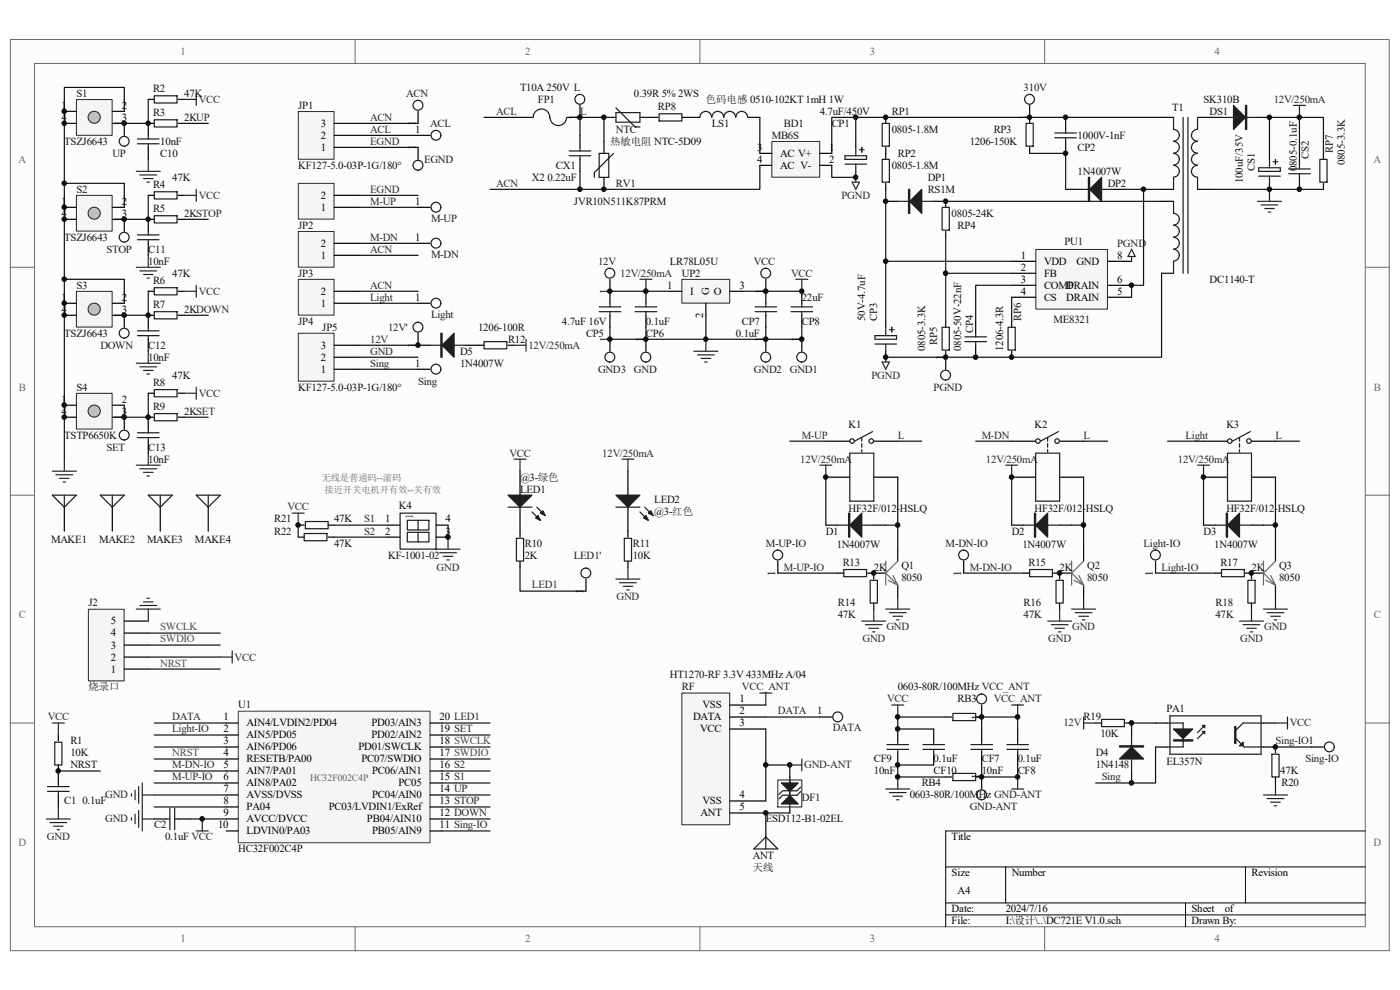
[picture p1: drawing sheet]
<svg xmlns="http://www.w3.org/2000/svg" width="297mm" height="210mm" viewBox="0 0 297 210" stroke-linecap="round" stroke-linejoin="round" font-family="sans-serif">
<path d="M2.2 8.4h292.5v193.3h-292.5z" fill="#fcfcfc"/>
<path d="M2.2 8.4h292.5v193.3h-292.5z" fill="none" stroke="#6a6a6a" stroke-width=".21"/>
<path d="M7.4 13.5h282.2v183.1h-282.2z" fill="#fcfcfc"/>
<g fill="none" stroke="#6a6a6a" stroke-width=".21">
<path d="M7.3 13.5h282.3v183.1h-282.3zM75.3 8.4v5.1M148.5 8.4v5.1M221.6 8.4v5.1M2.2 56.7h5.1M289.7 56.7h5.1M2.2 105h5.1M289.7 105h5.1M2.2 153.4h5.1M289.7 153.4h5.1M75.3 196.6v5.1M148.5 196.6v5.1"/>
<path d="M221.6 196.6v5.1"/>
</g>
<path d="M289.7 176.3h-89.1v20.3M200.6 183.9h89.1M200.6 191.5h89.1M200.6 194.1h89.1M213.4 183.9v7.6M251.5 191.5v5.1M264.2 183.9v7.6" fill="none" stroke="#000" stroke-width=".21"/>
<g fill="none" stroke="#000" stroke-width=".25">
<path d="M110.3 24.9h2.6M120.5 24.9h2.5M123 28.7v2.6M123 33.8v2.6M128.1 30v2.5M128.1 37.6v2.6M181.6 30v1.3M181.6 36.4v1.2M187.9 24.9v1.3M187.9 31.3v1.2M256.6 24.9h2.5M266.8 24.9h2.5"/>
<path d="M269.3 32.5v1.3M269.3 38.9v1.3M226.1 40.2h2.5M236.2 40.2h2.6M175.2 93.6h5.1M185.4 93.6h5.1M214.6 93.6h5.1M224.8 93.6h5.1M255.3 93.6h5.1M265.5 93.6h5.1M175.2 111.4h2.5M175.2 101.2h5.1"/>
<path d="M185.4 111.4h2.5M185.4 101.2h5.1M190.5 116.5v2.5M214.6 111.4h2.6M214.6 101.2h5.1M224.8 111.4h2.5M224.8 101.2h5.1M229.9 116.5v2.5M255.3 111.4h2.6M255.3 101.2h5.1M265.5 111.4h2.5M265.5 101.2h5.1"/>
<path d="M270.6 116.5v2.5M177.7 121.6h1.3M184.1 121.6h3.8M185.4 121.6v1.3M185.4 127.9v1.3M190.5 124.1v2.6M217.2 121.6h1.2M223.5 121.6h3.8M224.8 121.6v1.3M224.8 127.9v1.3M229.9 124.1v2.6M257.9 121.6h1.2"/>
<path d="M264.2 121.6h3.8M265.5 121.6v1.3M265.5 127.9v1.3M270.6 124.1v2.6M232.4 153.4h1.3M238.8 153.4h1.3v2.5M245.2 153.4h2.5M245.2 158.5h2.5M268 153.4h2.6M268 158.5h2.6v1.2M240.1 163.6v2.5M270.6 164.8v1.3"/>
</g>
<g fill="none" stroke="#1c1c1c" stroke-width=".25">
<path d="M112.9 24.9h.2M113.1 24.9a1.76 1.76 0 0 1 1.8-1.8 1.76 1.76 0 0 1 1.7 1.8M116.7 24.9a1.76 1.76 0 0 0 1.7 1.7 1.76 1.76 0 0 0 1.8-1.6M120.2 24.9h.3M120.8 33h4.5M120.8 32h4.5M123 31.3v.7M123 33v.8M127.1 32.5h2v5.1h-2zM130.2 32.5l-4.1 4.1v1M179.3 33h4.5v.8h-4.5zM179.3 34.8h4.5"/>
<path d="M181.6 31.3v1.7M181.6 34.8v1.6M182.3 31.8h1M182.8 31.3v1M187.2 26.2h1.5v4.8h-1.5zM259.1 24.9h7.7M267 35.6h4.6v.8h-4.6zM267 37.4h4.6M269.3 33.8v1.8M269.3 37.4v1.5M270.1 34.3h1M270.6 33.8v1"/>
<path d="M228.6 40.2h7.6M180.3 96.1h5.1v10.2h-5.1zM182.8 92.8v.8M182.8 94.1v.8M182.8 95.4v.5M185.1 91.6l-3.8 2M219.7 96.1h5.1v10.2h-5.1zM222.3 92.8v.8M222.3 94.1v.8M222.3 95.4v.5M224.5 91.6l-3.8 2M260.4 96.1h5.1v10.2h-5.1z"/>
<path d="M263 92.8v.8M263 94.1v.8M263 95.4v.5M265.3 91.6l-3.9 2M177.7 111.4h7.7M217.2 111.4h7.6M257.9 111.4h7.6M179 120.8h4.8v1.5h-4.8zM184.6 123.1h1.5v4.8h-1.5zM218.4 120.8h4.9v1.5h-4.9zM224 123.1h1.6v4.8h-1.6zM259.1 120.8h4.9v1.5h-4.9z"/>
<path d="M264.7 123.1h1.6v4.8h-1.6zM233.7 152.6h4.8v1.5h-4.8zM240.1 155.9v7.7M247.7 153.4h3.3v5.1h-3.3M248.2 151.9h19.3v8.1h-19.3zM255.6 155.2l-1.5 1.5M255.6 153.9l-1.5 1.5M262.2 156.7l1.8 1.8h4M268 153.4h-4.3l-1.5 1.5M269.8 160h1.6v4.8h-1.6z"/>
<circle cx="180.8" cy="93.6" r=".48"/>
<circle cx="184.8" cy="93.6" r=".48"/>
<circle cx="220.2" cy="93.6" r=".48"/>
<circle cx="224.3" cy="93.6" r=".48"/>
<circle cx="260.9" cy="93.6" r=".48"/>
<circle cx="265" cy="93.6" r=".48"/>
</g>
<g fill="#1c1c1c" stroke="#1c1c1c" stroke-width=".25">
<path d="M249 154.7h4l-2 2z"/>
<path d="M255.1 153.9h.5v.5z"/>
<path d="M255.1 155.2h.5v.5z"/>
<path d="M263 158.2l.7-.7v.7z"/>
<path d="M237.5 161l2.6-2.5 2.5 2.5z"/>
<path d="M233.7 37.6v5.1l-2.5-2.5z"/>
<path d="M261.7 22.4l2.5 2.5-2.5 2.5z"/>
<path d="M182.8 108.9v5l-2.5-2.5z"/>
<path d="M222.3 108.9v5l-2.6-2.5z"/>
<path d="M263 108.9v5l-2.6-2.5z"/>
<path d="M249 156.9h4v.3h-4z" fill-rule="evenodd"/>
<path d="M261.9 154.1h.3v3.6h-.3z" fill-rule="evenodd"/>
<path d="M237.5 158.2h5.1v.3h-5.1z" fill-rule="evenodd"/>
<path d="M230.9 37.6h.3v5.1h-.3z" fill-rule="evenodd"/>
<path d="M264.2 22.4h.3v5h-.3z" fill-rule="evenodd"/>
<path d="M180 108.9h.3v5h-.3z" fill-rule="evenodd"/>
<path d="M219.5 108.9h.2v5h-.2z" fill-rule="evenodd"/>
<path d="M260.2 108.9h.2v5h-.2z" fill-rule="evenodd"/>
</g>
<g fill="none" stroke="#262626" stroke-width=".25">
<path d="M180.8 38.6h1.5l-.7 1.6zM181.6 37.6v1M182.8 131.8h5.1M183.6 132.5h3.6M184.4 133.3h2M185.1 134h.5M185.4 129.2v2.6M187.9 129.2h5.1M188.7 130h3.5M189.4 130.7h2.1M190.2 131.5h.5M190.5 126.7v2.5"/>
<path d="M222.3 131.8h5M223 132.5h3.6M223.8 133.3h2M224.5 134h.6M224.8 129.2v2.6M227.3 129.2h5.1M228.1 130h3.6M228.9 130.7h2M229.6 131.5h.5M229.9 126.7v2.5M263 131.8h5M263.7 132.5h3.6"/>
<path d="M264.5 133.3h2M265.3 134h.5M265.5 129.2v2.6M268 129.2h5.1M268.8 130h3.6M269.6 130.7h2M270.3 131.5h.5M270.6 126.7v2.5M229.9 153.4h2.5M229.9 152.1v2.6M270.6 153.4h2.5M273.1 152.1v2.6"/>
<path d="M268 168.6h5.1M268.8 169.4h3.6M269.6 170.2h2M270.3 170.9h.5M270.6 166.1v2.5"/>
</g>
<g fill="none" stroke="#0e0e0e" stroke-width=".25">
<path d="M102.7 24.9h7.6M123 28.7v-3.8h5.1v5.1M161.2 35.1v5.1h-38.2v-3.8M161.2 24.9v7.6M176.5 35.1v2.5h5.1M181.6 30v-5.1h-5.1v7.6M181.6 24.9h64.8M167.6 93.6h7.6M190.5 93.6h5M207 93.6h7.6M229.9 93.6h5.1M247.7 93.6h7.6"/>
<path d="M270.6 93.6h5.1M175.2 101.2v10.2M190.5 101.2v10.2h-2.6M190.5 111.4v5.1M214.6 101.2v10.2M229.9 101.2v10.2h-2.6M229.9 111.4v5.1M255.3 101.2v10.2M270.6 101.2v10.2h-2.6M270.6 111.4v5.1M165 121.6h12.7M204.4 121.6h12.8"/>
<path d="M245.2 121.6h12.7M240.1 153.4h5.1M245.2 158.5v7.6h-12.8M270.6 158.5h7.6"/>
</g>
<path d="M187.9 119v5.1M190.5 119l-2.6 2.6 2.6 2.5M227.3 119v5.1M229.9 119l-2.6 2.6 2.6 2.5M268 119v5.1M270.6 119l-2.6 2.6 2.6 2.5M188.4 123.1l2.1 1M189.4 122.1l1.1 2M227.9 123.1l2 1M228.9 122.1l1 2M268.6 123.1l2 1M269.6 122.1l1 2" fill="none" stroke="#686868" stroke-width=".25"/>
<path d="M63.3 23.7h7.6v10.1h-7.6z" fill="#f5f5f5"/>
<path d="M63.3 23.7h7.6v10.1h-7.6z" fill="none" stroke="#262626" stroke-width=".21"/>
<path d="M70.9 31.3h5.1M70.9 28.7h5.1M70.9 26.2h5.1" fill="none" stroke="#000" stroke-width=".25"/>
<path d="M76 31.3h12.7M76 28.7h12.7M76 26.2h12.7M76 51.6h12.7M76 44h12.7M76 41.4h12.7" fill="none" stroke="#0e0e0e" stroke-width=".25"/>
<path d="M63.3 38.9h7.6v7.6h-7.6z" fill="#f5f5f5"/>
<path d="M63.3 38.9h7.6v7.6h-7.6z" fill="none" stroke="#262626" stroke-width=".21"/>
<path d="M70.9 44h5.1M70.9 41.4h5.1" fill="none" stroke="#000" stroke-width=".25"/>
<path d="M63.3 49.1h7.6v7.6h-7.6z" fill="#f5f5f5"/>
<path d="M63.3 49.1h7.6v7.6h-7.6z" fill="none" stroke="#262626" stroke-width=".21"/>
<path d="M70.9 54.2h5.1M70.9 51.6h5.1" fill="none" stroke="#000" stroke-width=".25"/>
<path d="M76 54.2h12.7M76 61.8h12.7" fill="none" stroke="#0e0e0e" stroke-width=".25"/>
<path d="M63.3 59.3h7.6v7.5h-7.6z" fill="#f5f5f5"/>
<path d="M63.3 59.3h7.6v7.5h-7.6z" fill="none" stroke="#262626" stroke-width=".21"/>
<path d="M70.9 64.3h5.1M70.9 61.8h5.1" fill="none" stroke="#000" stroke-width=".25"/>
<path d="M76 64.3h12.7" fill="none" stroke="#0e0e0e" stroke-width=".25"/>
<path d="M63.3 70.7h7.6v10.2h-7.6z" fill="#f5f5f5"/>
<path d="M63.3 70.7h7.6v10.2h-7.6z" fill="none" stroke="#262626" stroke-width=".21"/>
<g fill="none" stroke="#000" stroke-width=".25">
<path d="M31.5 21.1h1.2M31.5 26.2h1.2M37.8 21.1h1.3M37.8 26.2h1.3M31.5 41.4h1.2M31.5 46.5h1.2M37.8 41.4h1.3M37.8 46.5h1.3M31.5 61.8h1.2M31.5 66.9h1.2M37.8 61.8h1.3M37.8 66.9h1.3"/>
<path d="M70.9 78.3h5.1M70.9 75.8h5.1M70.9 73.2h5.1"/>
</g>
<path d="M39.1 26.2h5.1M39.1 46.5h5.1M39.1 66.9h5.1M76 78.3h12.7M76 75.8h12.7M76 73.2h12.7" fill="none" stroke="#0e0e0e" stroke-width=".25"/>
<g fill="none" stroke="#262626" stroke-width=".25">
<path d="M28.9 36.4h5.1M29.7 37.1h3.5M30.4 37.9h2.1M31.2 38.6h.5M31.5 33.8v2.6M28.9 56.7h5.1M29.7 57.5h3.5M30.4 58.2h2.1M31.2 59h.5M31.5 54.2v2.5M28.9 77.1h5.1M29.7 77.8h3.5"/>
<path d="M30.4 78.6h2.1M31.2 79.3h.5M31.5 74.5v2.6"/>
</g>
<path d="M32.7 20.3h4.9v1.5h-4.9zM32.7 25.4h4.9v1.5h-4.9zM32.7 40.7h4.9v1.5h-4.9zM32.7 45.8h4.9v1.5h-4.9zM32.7 61h4.9v1.6h-4.9zM32.7 66.1h4.9v1.5h-4.9z" fill="none" stroke="#1c1c1c" stroke-width=".25"/>
<path d="M16.3 21.2h7.5v7.5h-7.5z" fill="#f5f5f5"/>
<path d="M16.2 21.1h7.6v7.6h-7.6z" fill="none" stroke="#262626" stroke-width=".21"/>
<path d="M13.6 23.6h2.6M13.6 26.2h2.6M23.8 23.6h2.6M23.8 26.2h2.6" fill="none" stroke="#000" stroke-width=".25"/>
<circle cx="20" cy="24.9" r="1.28" fill="#c0c0c0" stroke="#1c1c1c" stroke-width=".21"/>
<path d="M31.5 26.2v2.5M31.5 31.3v2.5M31.5 46.5v2.6M31.5 51.6v2.6M31.5 66.9v2.5M31.5 72v2.5" fill="none" stroke="#000" stroke-width=".25"/>
<path d="M29.2 30.5h4.5M29.2 29.5h4.5M31.5 28.7v.8M31.5 30.5v.8M29.2 50.9h4.5M29.2 49.8h4.5M31.5 49.1v.7M31.5 50.9v.7M29.2 71.2h4.5M29.2 70.2h4.5M31.5 69.4v.8M31.5 71.2v.8" fill="none" stroke="#1c1c1c" stroke-width=".25"/>
<path d="M41.6 19.8v2.6M39.1 21.1h2.5M39.1 41.4h2.5M41.6 40.2v2.5M39.1 61.8h2.5M41.6 60.5v2.6" fill="none" stroke="#262626" stroke-width=".25"/>
<path d="M16.3 41.5h7.5v7.5h-7.5z" fill="#f5f5f5"/>
<path d="M16.2 41.4h7.6v7.6h-7.6z" fill="none" stroke="#262626" stroke-width=".21"/>
<path d="M13.6 44h2.6M13.6 46.5h2.6M23.8 44h2.6M23.8 46.5h2.6" fill="none" stroke="#000" stroke-width=".25"/>
<circle cx="20" cy="45.2" r="1.28" fill="#c0c0c0" stroke="#1c1c1c" stroke-width=".21"/>
<path d="M16.3 61.8h7.5v7.6h-7.5z" fill="#f5f5f5"/>
<path d="M16.2 61.8h7.6v7.6h-7.6z" fill="none" stroke="#262626" stroke-width=".21"/>
<path d="M13.6 64.3h2.6M13.6 66.9h2.6M23.8 64.3h2.6M23.8 66.9h2.6" fill="none" stroke="#000" stroke-width=".25"/>
<circle cx="20" cy="65.6" r="1.28" fill="#c0c0c0" stroke="#1c1c1c" stroke-width=".21"/>
<g fill="none" stroke="#0e0e0e" stroke-width=".25">
<path d="M13.6 38.9h12.8v5.1M31.5 21.1v5.1h-5.1M13.6 59.2h12.8v5.1M31.5 41.4v5.1h-5.1M31.5 61.8v5.1h-5.1M110.3 120.3v5.1h14M162.5 152.1h11.4M162.5 154.7v15.2M200.6 152.1h-10.1v2.6h7.6M208.3 154.7v-2.6h7.6v2.6M162.5 162.3h5.1v2.5M162.5 172.5h5.1"/>
<path d="M198.1 162.3h-7.6v2.5h10.1M208.3 162.3v2.5h7.6v-2.5"/>
</g>
<g fill="none" stroke="#262626" stroke-width=".25">
<path d="M109 97.4h2.6M110.3 97.4v2.6M161.2 147h2.5M162.5 147v2.6M189.2 149.6h2.5M190.5 149.6v2.5M214.6 149.6h2.6M215.9 149.6v2.5M167.6 162.3h2.5M170.1 161v2.6M187.9 167.4h5.1M188.7 168.1h3.5"/>
<path d="M189.4 168.9h2.1M190.2 169.7h.5M190.5 164.8v2.6M214.6 167.4h2.6M215.9 164.8v2.6"/>
</g>
<g fill="none" stroke="#000" stroke-width=".25">
<path d="M110.3 100v5M133.2 100v5M110.3 107.6v6.3M110.3 119v1.3M133.2 107.6v5.1M190.5 154.7v2.5M190.5 159.7v2.6M198.1 154.7v2.5M198.1 159.7v2.6M200.6 152.1h1.3M207 152.1h1.3M208.3 154.7v2.5"/>
<path d="M208.3 159.7v2.6M215.9 154.7v2.5M215.9 159.7v2.6M162.5 172.5v5M200.6 164.8h1.3M207 164.8h1.3"/>
</g>
<g fill="#1c1c1c" stroke="#1c1c1c" stroke-width=".25">
<path d="M107.8 105h5.1l-2.6 2.6z"/>
<path d="M113.6 109.9l.5-.5 .5 1z"/>
<path d="M114.6 108.9l.6-.6 .5 1.1z"/>
<path d="M130.7 105h5.1l-2.6 2.6z"/>
<path d="M137 109.4l.5 1-1-.5z"/>
<path d="M137.5 108.9l.6-.6 .5 1.1z"/>
</g>
<g fill="none" stroke="#1c1c1c" stroke-width=".25">
<path d="M107.8 107.6h5.1M109.6 114.2h1.5v4.8h-1.5zM112.9 108.6l1.7 1.8M113.9 107.6l1.8 1.8M130.7 107.6h5.1M135.8 108.6l1.7 1.8M136.8 107.6l1.8 1.8M188.2 159h4.5M188.2 158h4.5M190.5 157.2v.8M190.5 159v.7M195.8 159h4.6"/>
<path d="M195.8 158h4.6M198.1 157.2v.8M198.1 159v.7M202.2 151.3h4.8v1.6h-4.8zM206 159h4.6M206 158h4.6M208.3 157.2v.8M208.3 159v.7M213.6 159h4.6M213.6 158h4.6M215.9 157.2v.8M215.9 159v.7"/>
<path d="M162.5 177.5v2.6M202.2 164.1h4.8v1.5h-4.8zM159.9 180.1l2.6-2.6 2.5 2.6z"/>
</g>
<path d="M144.7 147.1h10.1v27.9h-10.1z" fill="#f5f5f5"/>
<path d="M144.7 147h10.1v28h-10.1z" fill="none" stroke="#262626" stroke-width=".21"/>
<path d="M137 61.8v2.5M137 66.9v2.5M162.5 61.8v2.5M162.5 66.9v2.5M170.1 61.8v2.5M170.1 66.9v2.5M154.8 149.6h7.7M154.8 152.1h7.7M154.8 154.7h7.7M154.8 169.9h7.7M154.8 172.5h7.7" fill="none" stroke="#000" stroke-width=".25"/>
<path d="M129.4 69.4v2.6M137 69.4v2.6M162.5 69.4v2.6" fill="none" stroke="#0e0e0e" stroke-width=".25"/>
<path d="M134.7 66.1h4.6M134.7 65.1h4.6M137 64.3v.8M137 66.1v.8M160.2 66.1h4.6M160.2 65.1h4.6M162.5 64.3v.8M162.5 66.1v.8M167.8 66.1h4.6M167.8 65.1h4.6M170.1 64.3v.8M170.1 66.1v.8" fill="none" stroke="#1c1c1c" stroke-width=".25"/>
<path d="M144.7 59.3h10.1v5h-10.1z" fill="#f5f5f5"/>
<path d="M144.7 59.3h10.1v5h-10.1z" fill="none" stroke="#262626" stroke-width=".21"/>
<g fill="none" stroke="#000" stroke-width=".25">
<path d="M128.1 24.9h2.6M135.8 24.9h3.8M144.7 24.9h3.8M158.7 24.9h2.5M187.9 32.5v1.3M187.9 38.9v1.3M218.4 24.9v1.3M218.4 31.3v1.2M226.1 24.9v2.5M226.1 30v2.5M246.4 24.9h2.6M254.1 24.9h2.5"/>
<path d="M187.9 42.7h2.6M198.1 42.7h2.5M246.4 42.7h2.6M246.4 40.2h2.6M246.4 58h2.6M254.1 40.2h2.5M129.4 61.8v2.5M129.4 66.9v2.5M142.1 61.8h2.6M149.8 64.3v2.6M154.8 61.8h2.6"/>
</g>
<path d="M129.4 61.8h12.7M149.8 66.9v5.1M157.4 61.8h12.7" fill="none" stroke="#0e0e0e" stroke-width=".25"/>
<path d="M168.8 59.2h2.6M170.1 59.2v2.6M147.2 74.5h5.1M148 75.3h3.5M148.7 76h2.1M149.5 76.8h.5M149.8 72v2.5" fill="none" stroke="#262626" stroke-width=".25"/>
<g fill="none" stroke="#1c1c1c" stroke-width=".25">
<path d="M130.7 23.9h5.1v2h-5.1zM130.7 22.9l4 4h1.1M139.8 24.1h4.9v1.6h-4.9zM153.5 24.9a1.27 1.27 0 0 0-1.3-1.3 1.27 1.27 0 0 0-1.2 1.3 1.25 1.25 0 0 0-1.3-1.3 1.25 1.25 0 0 0-1.2 1.3M156.1 24.9a1.25 1.25 0 0 0-1.3-1.3 1.25 1.25 0 0 0-1.2 1.3M158.6 24.9a1.25 1.25 0 0 0-1.2-1.3 1.25 1.25 0 0 0-1.3 1.3M187.2 33.8h1.5v4.8h-1.5zM217.7 26.2h1.5v4.8h-1.5zM223.8 29.2h4.6M223.8 28.2h4.6M226.1 27.4v.8M226.1 29.2v.8"/>
<path d="M249 35.1a1.25 1.25 0 0 1 1.2 1.2 1.25 1.25 0 0 1-1.2 1.3M249 32.5a1.25 1.25 0 0 1 1.2 1.3 1.25 1.25 0 0 1-1.2 1.2M249 30a1.25 1.25 0 0 1 1.2 1.2 1.25 1.25 0 0 1-1.2 1.3M249 24.9v2.5a1.25 1.25 0 0 1 1.2 1.3 1.25 1.25 0 0 1-1.2 1.2M249 37.6v2.6M251 24.9v33.1M252 24.9v33.1M254.1 24.9v2.5a1.25 1.25 0 0 0-1.3 1.3 1.25 1.25 0 0 0 1.3 1.2M254.1 37.6v2.6M254.1 30a1.25 1.25 0 0 0-1.3 1.2 1.25 1.25 0 0 0 1.3 1.3M254.1 32.5a1.25 1.25 0 0 0-1.3 1.3 1.25 1.25 0 0 0 1.3 1.2M254.1 35.1a1.25 1.25 0 0 0-1.3 1.2 1.25 1.25 0 0 0 1.3 1.3"/>
<path d="M190.5 42.7h7.6M249 42.7v2.6a1.25 1.25 0 0 1 1.2 1.2 1.25 1.25 0 0 1-1.2 1.2M249 47.8a1.25 1.25 0 0 1 1.2 1.2 1.25 1.25 0 0 1-1.2 1.3M249 50.3a1.25 1.25 0 0 1 1.2 1.3 1.25 1.25 0 0 1-1.2 1.2M249 52.9a1.25 1.25 0 0 1 1.2 1.2 1.25 1.25 0 0 1-1.2 1.3M249 55.4v2.6M127.1 66.1h4.6M127.1 65.1h4.6M129.4 64.3v.8M129.4 66.1v.8"/>
</g>
<path d="M218.4 32.5h7.7v7.7M170.1 69.4v2.6h-40.7" fill="none" stroke="#151515" stroke-width=".25"/>
<g fill="#1c1c1c" stroke="#1c1c1c" stroke-width=".25">
<path d="M193 42.7l2.5-2.5v5.1z"/>
<path d="M192.7 40.2h.3v5.1h-.3z" fill-rule="evenodd"/>
</g>
<path d="M219.8 53h15.1v12.6h-15.1z" fill="#f5f5f5"/>
<path d="M219.8 52.9h15.1v12.7h-15.1z" fill="none" stroke="#262626" stroke-width=".21"/>
<g fill="none" stroke="#000" stroke-width=".25">
<path d="M26.4 26.2v2.5M88.7 28.7h2.5M88.7 23.6v2.6M88.7 31.3v2.5M123 22.4v2.5M218.4 22.4v2.5M275.7 32.5v2.6M275.7 37.6v2.6M280.8 32.5v1.3M280.8 38.9v1.3M26.4 46.5v2.6M88.7 44h2.5"/>
<path d="M88.7 51.6h2.5M129.4 59.2v2.6M162.5 59.2v2.6M200.6 42.7v1.3M200.6 49.1v1.2M214.6 55.4h5.1M214.6 58h5.1M235 55.4h5.1M26.4 66.9v2.5M88.7 64.3h2.5M88.7 78.3h2.5M129.4 72v2.5"/>
<path d="M137 72v2.5M162.5 72v2.5M170.1 72v2.5M187.9 68.2v1.2M187.9 74.5v1.3M200.6 68.2v1.2M200.6 74.5v3.8M207 68.2v2.5M207 73.2v2.6M214.6 60.5h5.1M214.6 63.1h5.1M214.6 68.2v1.2"/>
<path d="M214.6 74.5v1.3M235 60.5h5.1M235 63.1h5.1M13.6 107.6v5.1M23.8 107.6v5.1M34 107.6v5.1M44.2 107.6v5.1M165 119v2.6M204.4 119v2.6M245.2 119v2.6M124.3 122.9v2.5M173.9 152.1h2.6"/>
<path d="M208.3 149.6v2.5M278.2 158.5h2.6M167.6 164.8v1.3M167.6 171.2v1.3M208.3 164.8v2.6"/>
</g>
<g fill="none" stroke="#151515" stroke-width=".25">
<path d="M269.3 32.5v-7.6h11.5v7.6M275.7 24.9v7.6M187.9 40.2v28M187.9 55.4h26.7M200.6 42.7h45.8M200.6 50.3v17.9M200.6 58h14M238.8 40.2h3.8M246.4 40.2h-3.8v20.3h-2.5v2.6M246.4 58v17.8h-58.5M256.6 40.2h24.2M214.6 60.5h-7.6v7.7"/>
<path d="M214.6 63.1v5.1"/>
</g>
<path d="M274.4 22.4h2.6M275.7 22.4v2.5M240.1 52.9l.7 1.5h-1.5zM240.1 54.4v1M266.8 42.7h5.1M267.5 43.5h3.6M268.3 44.2h2M269.1 45h.5M269.3 40.2v2.5M187.2 76.8h1.5l-.8 1.5zM187.9 75.8v1" fill="none" stroke="#262626" stroke-width=".25"/>
<g fill="none" stroke="#1c1c1c" stroke-width=".25">
<path d="M88.7 21.3a1.04 1.04 0 0 0-1 1.4 1.04 1.04 0 0 0 1.7 .4 1.04 1.04 0 0 0-.3-1.7l-.4-.1M93.5 28.7a1.04 1.04 0 0 0-1.4-1 1.04 1.04 0 0 0-.4 1.7 1.04 1.04 0 0 0 1.7-.3l.1-.4M273.4 36.9h4.6M273.4 35.8h4.6M275.7 35.1v.7M275.7 36.9v.7M280 33.8h1.5v4.8h-1.5zM93.5 44a1.04 1.04 0 0 0-1.4-1 1.04 1.04 0 0 0-.4 1.7 1.04 1.04 0 0 0 1.7-.3l.1-.4M93.5 51.6a1.04 1.04 0 0 0-1.4-1 1.04 1.04 0 0 0-.4 1.7 1.04 1.04 0 0 0 1.7-.3l.1-.4M162.5 56.9a1.04 1.04 0 0 0-1 1.4 1.04 1.04 0 0 0 1.7 .4 1.04 1.04 0 0 0-.3-1.7l-.4-.1M199.9 44h1.5v4.8h-1.5zM129.4 76.8a1.04 1.04 0 0 1-1-1.5 1.04 1.04 0 0 1 1.7-.3 1.04 1.04 0 0 1-.4 1.7l-.3 .1"/>
<path d="M137 76.8a1.04 1.04 0 0 1-.9-1.5 1.04 1.04 0 0 1 1.7-.3 1.04 1.04 0 0 1-.4 1.7l-.4 .1M185.6 71.2h4.6v.8h-4.6zM185.6 73h4.6M187.9 69.4v1.8M187.9 73v1.5M188.7 69.9h1M189.2 69.4v1M199.9 69.4h1.5v4.9h-1.5zM204.7 72.5h4.6M204.7 71.5h4.6M207 70.7v.8M207 72.5v.7"/>
<path d="M213.9 69.4h1.5v4.9h-1.5zM200.6 80.6a1.04 1.04 0 0 1-.9-1.4 1.04 1.04 0 0 1 1.7-.3 1.04 1.04 0 0 1-.4 1.7h-.4M11.1 105h5.1l-2.6 2.6zM13.6 105v2.6M21.3 105h5.1l-2.6 2.6zM23.8 105v2.6M31.5 105h5l-2.5 2.6zM34 105v2.6M41.6 105h5.1l-2.5 2.6zM44.2 105v2.6M165 116.7a1.04 1.04 0 0 0-1 1.4 1.04 1.04 0 0 0 1.7 .4 1.04 1.04 0 0 0-.3-1.7l-.4-.1M245.2 116.7a1.04 1.04 0 0 0-1 1.4 1.04 1.04 0 0 0 1.6 .4 1.04 1.04 0 0 0-.2-1.7l-.4-.1"/>
<path d="M167.6 165.6v5.5M169.8 167l-.7 .8h-3.1l-.7 .7M169.8 167.9l-.7 .8h-3.1l-.7 .8M208.2 169.7a1.04 1.04 0 0 1-.9-1.5 1.04 1.04 0 0 1 1.7-.3 1.04 1.04 0 0 1-.4 1.7l-.3 .1"/>
<circle cx="26.3" cy="30" r="1.04"/>
<circle cx="88.7" cy="35.1" r="1.04"/>
<circle cx="123" cy="21.1" r="1.04"/>
<circle cx="218.4" cy="21.1" r="1.04"/>
<circle cx="26.3" cy="50.3" r="1.04"/>
<circle cx="129.4" cy="58" r="1.04"/>
<circle cx="26.3" cy="70.7" r="1.04"/>
<circle cx="92.5" cy="64.3" r="1.04"/>
<circle cx="92.5" cy="78.3" r="1.04"/>
<circle cx="162.4" cy="75.8" r="1.04"/>
<circle cx="170.1" cy="75.8" r="1.04"/>
<circle cx="204.4" cy="117.7" r="1.04"/>
<circle cx="124.3" cy="121.6" r="1.04"/>
<circle cx="177.7" cy="152.1" r="1.04"/>
<circle cx="208.2" cy="148.3" r="1.04"/>
<circle cx="282" cy="158.4" r="1.04"/>
</g>
<g fill="#1c1c1c" stroke="#1c1c1c" stroke-width=".25">
<path d="M165.8 166.1h3.5l-1.7 1.8z"/>
<path d="M165.8 170.6l1.8-1.8 1.7 1.8z"/>
</g>
<path d="M165 165.5h5.1v5.7h-5.1z" fill="none" stroke="#1c1c1c" stroke-width=".21"/>
<path d="M104 40.2h19" fill="none" stroke="#0e0e0e" stroke-width=".25"/>
<path d="M163.8 30.1h10.1v7.5h-10.1z" fill="#f5f5f5"/>
<path d="M163.7 30h10.2v7.6h-10.2z" fill="none" stroke="#262626" stroke-width=".21"/>
<g fill="none" stroke="#000" stroke-width=".25">
<path d="M161.2 35.1h2.5M161.2 32.5h2.5M173.9 35.1h2.6M173.9 32.5h2.6M88.7 70.7v2.5h2.5M98.9 73.2h3.8M107.8 73.2h1.2M63.3 111.4h1.2M63.3 113.9h1.2M69.6 111.4h1.3M69.6 113.9h1.3M82.3 111.4h2.6"/>
<path d="M82.3 113.9h2.6M92.5 111.4h2.6M92.5 113.9h2.6M12.4 155.9v1.3M12.4 162.3v3.8M12.4 168.6v2.6"/>
</g>
<g fill="none" stroke="#262626" stroke-width=".25">
<path d="M135.8 59.2h2.5M137 59.2v2.6M109 73.2h2.6M111.6 72v2.5M173.9 98.7h2.6M175.2 98.7v2.5M213.4 98.7h2.5M214.6 98.7v2.5M254.1 98.7h2.5M255.3 98.7v2.5M62 108.9h2.5M63.3 108.9v2.5"/>
<path d="M92.5 116.5h5.1M93.3 117.3h3.5M94 118h2.1M94.8 118.8h.5M95.1 113.9v2.6M11.1 153.4h2.5M12.4 153.4v2.5M9.8 173.7h5.1M10.6 174.5h3.6M11.4 175.3h2M12.1 176h.5M12.4 171.2v2.5"/>
</g>
<g fill="none" stroke="#1c1c1c" stroke-width=".25">
<path d="M88.7 68.4a1.04 1.04 0 0 0-1 1.4 1.04 1.04 0 0 0 1.7 .4 1.04 1.04 0 0 0-.3-1.7l-.4-.1M91.2 73.2h7.7M102.7 72.5h4.8v1.5h-4.8zM64.5 113.2h4.9v1.5h-4.9zM64.8 110.6h4.8v1.6h-4.8zM84.9 108.9h7.6v7.6h-7.6zM86.4 110.4h4.6v2h-4.6zM86.4 112.9h4.6v2.1h-4.6zM88.7 110.4v2M88.7 112.9v2.1M11.6 157.5h1.5v4.8h-1.5zM10.1 167.9h4.6"/>
<path d="M10.1 166.9h4.6M12.4 166.1v.8M12.4 167.9v.7"/>
</g>
<g fill="#1c1c1c" stroke="#1c1c1c" stroke-width=".25">
<path d="M93.8 73.2l2.5-2.5v5.1z"/>
<path d="M93.5 70.7h.3v5.1h-.3z" fill-rule="evenodd"/>
</g>
<path d="M63.3 111.4v2.5M70.9 111.4h11.4M70.9 113.9h11.4M95.1 111.4v2.5" fill="none" stroke="#151515" stroke-width=".25"/>
<path d="M12.4 163.6h8.9" fill="none" stroke="#0e0e0e" stroke-width=".25"/>
<path d="M50.6 150.9h40.6v27.9h-40.6z" fill="#f5f5f5"/>
<path d="M50.5 150.9h40.7v27.9h-40.7z" fill="none" stroke="#3c3c3c" stroke-width=".21"/>
<g fill="none" stroke="#000" stroke-width=".25">
<path d="M48 153.4h2.5M48 155.9h2.5M48 158.5h2.5M91.2 153.4h2.6M91.2 155.9h2.6M91.2 158.5h2.6M32.7 173.7h2.6M37.8 173.7h2.6M48 161h2.5M48 163.6h2.5M48 166.1h2.5M48 168.6h2.5"/>
<path d="M48 171.2h2.5M48 173.7h2.5M48 176.3h2.5M91.2 161h2.6M91.2 163.6h2.6M91.2 166.1h2.6M91.2 168.6h2.6M91.2 171.2h2.6M91.2 173.7h2.6M91.2 176.3h2.6"/>
</g>
<g fill="none" stroke="#151515" stroke-width=".25">
<path d="M32.7 153.4h15.3M32.7 155.9h15.3M32.7 158.5h15.3M93.8 153.4h10.2M93.8 155.9h10.2M93.8 158.5h10.2M32.7 161h15.3M32.7 163.6h15.3M32.7 166.1h15.3M32.7 168.6h15.3M32.7 171.2h15.3M40.4 173.7h7.6"/>
<path d="M93.8 161h10.2M93.8 173.7h10.2M93.8 163.6h10.2M93.8 166.1h10.2M93.8 168.6h10.2M93.8 171.2h10.2M93.8 176.3h10.2"/>
</g>
<path d="M35.3 173.7h.7M36 171.4v4.6M37.1 173.7h.7M37.1 171.4v4.6" fill="none" stroke="#1c1c1c" stroke-width=".25"/>
<path d="M27.9 168.4v.5M27.9 173.5v.5M28.7 167.6v2.1M28.7 172.7v2.1M29.4 166.9v3.5M29.4 172v3.5M30.2 166.1v10.2M30.2 173.7h2.5M30.2 168.6h2.5" fill="none" stroke="#262626" stroke-width=".25"/>
<path d="M18.8 129.3h7.5v15.1h-7.5z" fill="#f5f5f5"/>
<path d="M18.8 129.2h7.5v15.2h-7.5z" fill="none" stroke="#262626" stroke-width=".21"/>
<g fill="none" stroke="#000" stroke-width=".25">
<path d="M26.4 88.5v2.6M31.5 83.4h1.2M31.5 93.6v2.5M32.7 88.5h-1.2v2.6M37.8 83.4h1.3M37.8 88.5h1.3M133.2 112.7v1.2M133.2 119v1.3M26.4 139.4h5.1M26.4 136.8h5.1M26.4 134.3h5.1M26.4 131.8h5.1"/>
<path d="M26.4 141.9h5.1"/>
</g>
<path d="M31.5 134.3h15.2M31.5 136.8h15.2M31.5 139.4h15.2M31.5 141.9h15.2" fill="none" stroke="#151515" stroke-width=".25"/>
<g fill="none" stroke="#262626" stroke-width=".25">
<path d="M11.1 100h5.1M13.6 97.4v2.6M28.9 98.7h5.1M29.7 99.4h3.5M31.5 96.1v2.6M39.1 83.4h2.5M41.6 82.1v2.6M131.9 97.4h2.6M133.2 97.4v2.6M11.9 100.7h3.5M12.6 101.5h2.1M13.4 102.2h.5"/>
<path d="M30.4 100.2h2.1M31.2 101h.5M28.9 129.2h5.1M29.7 128.4h3.5M30.4 127.7h2.1M31.2 126.9h.5M31.5 129.2v2.6M46.7 139.4h2.6M49.3 138.1v2.6M130.7 122.9h5.1M131.4 123.6h3.6M132.2 124.4h2"/>
<path d="M133 125.1h.5M133.2 120.3v2.6M41.6 176.3h2.6M42.9 173.7v2.6"/>
</g>
<g fill="none" stroke="#1c1c1c" stroke-width=".25">
<path d="M29.2 92.8h4.5M29.2 91.8h4.5M31.5 91.1v.7M31.5 92.8v.8M32.7 82.7h4.9v1.5h-4.9zM32.7 87.7h4.9v1.6h-4.9zM132.5 114.2h1.5v4.8h-1.5z"/>
<circle cx="26.3" cy="92.3" r="1.04"/>
</g>
<path d="M26.4 23.6v-5.1h-12.8v78.9M31.5 83.4v5.1h-5.1M39.1 88.5h5.1" fill="none" stroke="#0e0e0e" stroke-width=".25"/>
<path d="M16.3 83.5h7.5v7.5h-7.5z" fill="#f5f5f5"/>
<path d="M16.2 83.4h7.6v7.6h-7.6z" fill="none" stroke="#262626" stroke-width=".21"/>
<path d="M13.6 86h2.6M13.6 88.5h2.6M23.8 86h2.6M23.8 88.5h2.6" fill="none" stroke="#000" stroke-width=".25"/>
<circle cx="20" cy="87.2" r="1.28" fill="#c0c0c0" stroke="#1c1c1c" stroke-width=".21"/>
<path d="M26.4 86v2.5" fill="none" stroke="#151515" stroke-width=".25"/>
<g fill="#0e0e0e" stroke="#0e0e0e" stroke-width=".21">
<circle cx="12.4" cy="163.5" r=".48"/>
<circle cx="13.6" cy="88.5" r=".48"/>
<circle cx="13.6" cy="85.9" r=".48"/>
<circle cx="13.6" cy="66.9" r=".48"/>
<circle cx="13.6" cy="64.3" r=".48"/>
<circle cx="13.6" cy="59.2" r=".48"/>
<circle cx="13.6" cy="46.5" r=".48"/>
<circle cx="13.6" cy="44" r=".48"/>
<circle cx="13.6" cy="38.9" r=".48"/>
<circle cx="13.6" cy="26.2" r=".48"/>
<circle cx="13.6" cy="23.6" r=".48"/>
<circle cx="26.3" cy="88.5" r=".48"/>
<circle cx="26.3" cy="66.9" r=".48"/>
<circle cx="26.3" cy="46.5" r=".48"/>
<circle cx="26.3" cy="26.2" r=".48"/>
<circle cx="31.4" cy="88.5" r=".48"/>
<circle cx="31.4" cy="66.9" r=".48"/>
<circle cx="31.4" cy="46.5" r=".48"/>
<circle cx="31.4" cy="26.2" r=".48"/>
<circle cx="42.9" cy="173.7" r=".48"/>
<circle cx="63.2" cy="111.4" r=".48"/>
<circle cx="88.7" cy="73.2" r=".48"/>
<circle cx="95" cy="113.9" r=".48"/>
<circle cx="123" cy="40.1" r=".48"/>
<circle cx="123" cy="24.9" r=".48"/>
<circle cx="128.1" cy="40.1" r=".48"/>
<circle cx="128.1" cy="24.9" r=".48"/>
<circle cx="129.4" cy="71.9" r=".48"/>
<circle cx="129.4" cy="61.8" r=".48"/>
<circle cx="137" cy="71.9" r=".48"/>
<circle cx="137" cy="61.8" r=".48"/>
<circle cx="149.7" cy="71.9" r=".48"/>
<circle cx="162.4" cy="172.4" r=".48"/>
<circle cx="162.4" cy="162.3" r=".48"/>
<circle cx="162.4" cy="71.9" r=".48"/>
<circle cx="162.4" cy="61.8" r=".48"/>
<circle cx="167.5" cy="162.3" r=".48"/>
<circle cx="170.1" cy="71.9" r=".48"/>
<circle cx="170.1" cy="61.8" r=".48"/>
<circle cx="175.2" cy="101.2" r=".48"/>
<circle cx="181.5" cy="37.6" r=".48"/>
<circle cx="181.5" cy="24.9" r=".48"/>
<circle cx="185.3" cy="121.6" r=".48"/>
<circle cx="187.9" cy="75.8" r=".48"/>
<circle cx="187.9" cy="55.4" r=".48"/>
<circle cx="187.9" cy="42.7" r=".48"/>
<circle cx="187.9" cy="24.9" r=".48"/>
<circle cx="190.4" cy="164.8" r=".48"/>
<circle cx="190.4" cy="162.3" r=".48"/>
<circle cx="190.4" cy="154.6" r=".48"/>
<circle cx="190.4" cy="152.1" r=".48"/>
<circle cx="190.4" cy="111.4" r=".48"/>
<circle cx="200.6" cy="75.8" r=".48"/>
<circle cx="200.6" cy="58" r=".48"/>
<circle cx="200.6" cy="42.7" r=".48"/>
<circle cx="207" cy="75.8" r=".48"/>
<circle cx="208.2" cy="164.8" r=".48"/>
<circle cx="208.2" cy="152.1" r=".48"/>
<circle cx="214.6" cy="101.2" r=".48"/>
<circle cx="214.6" cy="75.8" r=".48"/>
<circle cx="215.9" cy="164.8" r=".48"/>
<circle cx="215.9" cy="152.1" r=".48"/>
<circle cx="218.4" cy="24.9" r=".48"/>
<circle cx="224.8" cy="121.6" r=".48"/>
<circle cx="226" cy="32.5" r=".48"/>
<circle cx="226" cy="24.9" r=".48"/>
<circle cx="229.9" cy="111.4" r=".48"/>
<circle cx="240" cy="166.1" r=".48"/>
<circle cx="240" cy="153.4" r=".48"/>
<circle cx="240" cy="60.5" r=".48"/>
<circle cx="242.6" cy="40.1" r=".48"/>
<circle cx="255.3" cy="101.2" r=".48"/>
<circle cx="265.5" cy="121.6" r=".48"/>
<circle cx="269.3" cy="40.1" r=".48"/>
<circle cx="269.3" cy="24.9" r=".48"/>
<circle cx="270.6" cy="158.4" r=".48"/>
<circle cx="270.6" cy="111.4" r=".48"/>
<circle cx="275.7" cy="40.1" r=".48"/>
<circle cx="275.7" cy="24.9" r=".48"/>
</g>
<g font-size="2.3" fill="#696969">
<text x="38.3" y="11.6">1</text>
<text x="111.4" y="11.6">2</text>
<text x="184.5" y="11.6">3</text>
<text x="257.7" y="11.6">4</text>
<text x="3.9" y="34.5">A</text>
<text x="291.4" y="34.5">A</text>
<text x="4" y="82.8">B</text>
<text x="291.5" y="82.8">B</text>
<text x="4" y="131.2">C</text>
<text x="291.5" y="131.2">C</text>
<text x="3.9" y="179.5">D</text>
<text x="291.4" y="179.5">D</text>
<text x="38.3" y="199.9">1</text>
<text x="111.4" y="199.9">2</text>
<text x="184.5" y="199.9">3</text>
<text x="257.7" y="199.9">4</text>
</g>
<g font-size="2.3">
<text x="13.1" y="23.1">1</text>
<text x="25.9" y="23.1">2</text>
<text x="13.1" y="25.6">4</text>
<text x="25.8" y="26.7" transform="rotate(-90 25.8 26.7)">1</text>
<text x="25.9" y="25.6">3</text>
<text x="68" y="29.4">2</text>
<text x="68" y="26.9">3</text>
<text x="88.1" y="28.2">1</text>
<text x="88.1" y="26.8" transform="rotate(-90 88.1 26.8)">1</text>
<text x="122.5" y="25.5" transform="rotate(-90 122.5 25.5)">1</text>
<text x="217.9" y="25.5" transform="rotate(-90 217.9 25.5)">1</text>
<text x="68" y="32">1</text>
<text x="88.1" y="31.8" transform="rotate(-90 88.1 31.8)">1</text>
<text x="160.6" y="34.5">4</text>
<text x="160.6" y="32">3</text>
<text x="165.5" y="35.8">AC V-</text>
<text x="165.5" y="33.3">AC V+</text>
<text x="175.9" y="34.5">2</text>
<text x="175.9" y="32">1</text>
<text x="13.1" y="43.4">1</text>
<text x="13.1" y="46">4</text>
<text x="25.8" y="47" transform="rotate(-90 25.8 47)">1</text>
<text x="25.9" y="43.4">2</text>
<text x="25.9" y="46">3</text>
<text x="68" y="44.7">1</text>
<text x="68" y="42.2">2</text>
<text x="88.1" y="43.4">1</text>
<text x="68" y="52.3">2</text>
<text x="88.1" y="51.1">1</text>
<text x="68" y="54.9">1</text>
<text x="216.6" y="54.9">1</text>
<text x="216.6" y="57.4">2</text>
<text x="216.6" y="60">3</text>
<text x="221.5" y="56.1">VDD</text>
<text x="221.5" y="58.7">FB</text>
<text x="228.3" y="56.1">GND</text>
<text x="237" y="60">6</text>
<text x="237" y="54.9">8</text>
<text x="13.1" y="63.8">1</text>
<text x="25.9" y="63.8">2</text>
<text x="68" y="65.1">1</text>
<text x="68" y="62.5">2</text>
<text x="88.1" y="63.8">1</text>
<text x="128.9" y="62.4" transform="rotate(-90 128.9 62.4)">1</text>
<text x="141.5" y="61.3">1</text>
<text x="146.4" y="62.5">I</text>
<text x="150.5" y="62.6" transform="rotate(-90 150.5 62.6)">G</text>
<text x="151.5" y="62.5">O</text>
<text x="156.9" y="61.3">3</text>
<text x="161.9" y="62.4" transform="rotate(-90 161.9 62.4)">1</text>
<text x="216.6" y="62.5">4</text>
<text x="221.5" y="61.3">COMP</text>
<text x="221.5" y="63.8">CS</text>
<text x="226.2" y="63.8">DRAIN</text>
<text x="226.2" y="61.3">DRAIN</text>
<text x="237" y="62.5">5</text>
<text x="13.1" y="66.3">4</text>
<text x="25.8" y="67.4" transform="rotate(-90 25.8 67.4)">1</text>
<text x="25.9" y="66.3">3</text>
<text x="149.2" y="67.5" transform="rotate(-90 149.2 67.5)">2</text>
<text x="68" y="76.5">2</text>
<text x="68" y="74">3</text>
<text x="88.1" y="77.8">1</text>
<text x="88.1" y="73.9" transform="rotate(-90 88.1 73.9)">1</text>
<text x="128.9" y="72.5" transform="rotate(-90 128.9 72.5)">1</text>
<text x="136.5" y="72.5" transform="rotate(-90 136.5 72.5)">1</text>
<text x="161.9" y="72.5" transform="rotate(-90 161.9 72.5)">1</text>
<text x="169.5" y="72.5" transform="rotate(-90 169.5 72.5)">1</text>
<text x="200.1" y="76.3" transform="rotate(-90 200.1 76.3)">1</text>
<text x="68" y="79">1</text>
<text x="13.1" y="85.4">1</text>
<text x="13.1" y="88">4</text>
<text x="25.8" y="89" transform="rotate(-90 25.8 89)">1</text>
<text x="25.9" y="85.4">2</text>
<text x="25.9" y="88">3</text>
<text x="81.7" y="110.8">1</text>
<text x="81.7" y="113.4">2</text>
<text x="94.5" y="113.4">3</text>
<text x="94.5" y="110.8">4</text>
<text x="164.5" y="122.2" transform="rotate(-90 164.5 122.2)">1</text>
<text x="203.9" y="122.2" transform="rotate(-90 203.9 122.2)">1</text>
<text x="244.6" y="122.2" transform="rotate(-90 244.6 122.2)">1</text>
<text x="123.7" y="126" transform="rotate(-90 123.7 126)">1</text>
<text x="23.5" y="137.6">3</text>
<text x="23.5" y="135">4</text>
<text x="23.5" y="132.5">5</text>
<text x="23.5" y="142.7">1</text>
<text x="23.5" y="140.1">2</text>
<text x="156.9" y="149">1</text>
<text x="47.4" y="152.8">1</text>
<text x="47.4" y="155.4">2</text>
<text x="52.3" y="154.1">AIN4/LVDIN2/PD04</text>
<text x="78.8" y="154.1">PD03/AIN3</text>
<text x="93.3" y="155.4">19 SET</text>
<text x="93.3" y="152.8">20 LED1</text>
<text x="147" y="152.8">DATA</text>
<text x="148.5" y="155.4">VCC</text>
<text x="149.1" y="150.3">VSS</text>
<text x="156.9" y="151.6">2</text>
<text x="156.9" y="154.1">3</text>
<text x="173.4" y="151.6">1</text>
<text x="207.7" y="152.7" transform="rotate(-90 207.7 152.7)">1</text>
<text x="47.4" y="157.9">3</text>
<text x="47.4" y="160.4">4</text>
<text x="52.3" y="156.6">AIN5/PD05</text>
<text x="52.3" y="159.2">AIN6/PD06</text>
<text x="52.3" y="161.7">RESETB/PA00</text>
<text x="76" y="159.2">PD01/SWCLK</text>
<text x="76.7" y="161.7">PC07/SWDIO</text>
<text x="78.8" y="156.6">PD02/AIN2</text>
<text x="93.3" y="160.4">17 SWDIO</text>
<text x="93.3" y="157.9">18 SWCLK</text>
<text x="47.4" y="163">5</text>
<text x="47.4" y="165.6">6</text>
<text x="52.3" y="164.3">AIN7/PA01</text>
<text x="52.3" y="166.8">AIN8/PA02</text>
<text x="79" y="164.3">PC06/AIN1</text>
<text x="84.5" y="166.8">PC05</text>
<text x="93.3" y="165.6">15 S1</text>
<text x="93.3" y="163">16 S2</text>
<text x="207.7" y="165.4" transform="rotate(-90 207.7 165.4)">1</text>
<text x="47.4" y="168.1">7</text>
<text x="47.4" y="170.6">8</text>
<text x="47.4" y="173.2">9</text>
<text x="52.3" y="169.4">AVSS/DVSS</text>
<text x="52.3" y="171.9">PA04</text>
<text x="69.8" y="171.9">PC03/LVDIN1/ExRef</text>
<text x="79" y="169.4">PC04/AIN0</text>
<text x="93.3" y="173.2">12 DOWN</text>
<text x="93.3" y="170.6">13 STOP</text>
<text x="93.3" y="168.1">14 UP</text>
<text x="148.6" y="173.2">ANT</text>
<text x="149.1" y="170.6">VSS</text>
<text x="156.9" y="169.4">4</text>
<text x="156.9" y="171.9">5</text>
<text x="46.3" y="175.7">10</text>
<text x="52.3" y="174.5">AVCC/DVCC</text>
<text x="52.3" y="177">LDVIN0/PA03</text>
<text x="77.9" y="174.5">PB04/AIN10</text>
<text x="79" y="177">PB05/AIN9</text>
<text x="93.3" y="175.7">11 Sing-IO</text>
<text x="201.9" y="178.3">Title</text>
<text x="201.9" y="185.9">Size</text>
<text x="214.6" y="185.9">Number</text>
<text x="265.5" y="185.9">Revision</text>
<text x="203.2" y="189.7">A4</text>
<text x="201.9" y="193.5">Date:</text>
<text x="201.9" y="196.1">File:</text>
<text x="213.4" y="193.5">2024/7/16</text>
<text x="213.4" y="196.1">I:\设计\..\DC721E V1.0.sch</text>
<text x="252.8" y="196.1">Drawn By:</text>
<text x="252.8" y="193.5">Sheet</text>
<text x="259.8" y="193.5">of</text>
</g>
<g font-size="2.3" fill="#0e0e0e">
<text x="16.2" y="20.5">S1</text>
<text x="32.5" y="19.5">R2</text>
<text x="39.1" y="20.5">47K</text>
<text x="63.2" y="23.1">JP1</text>
<text x="110.3" y="19.3">T10A 250V L</text>
<text x="114.1" y="21.8">FP1</text>
<text x="134.5" y="20.5">0.39R 5% 2WS</text>
<text x="139.6" y="23.3">RP8</text>
<text x="248.7" y="23.6">T1</text>
<text x="255.3" y="21.8">SK310B</text>
<text x="32.5" y="24.6">R3</text>
<text x="39.1" y="25.6">2KUP</text>
<text x="130.7" y="28.2">NTC</text>
<text x="151" y="26.9">LS1</text>
<text x="163.7" y="29.4">MB6S</text>
<text x="166.3" y="26.9">BD1</text>
<text x="173.9" y="24.3">4.7uF/450V</text>
<text x="176.4" y="26.9">CP1</text>
<text x="189.2" y="24.3">RP1</text>
<text x="189.2" y="28.2">0805-1.8M</text>
<text x="210.8" y="28.2">RP3</text>
<text x="228.6" y="29.4">1000V-1nF</text>
<text x="256.6" y="24.3">DS1</text>
<text x="13.6" y="30.7">TSZJ6643</text>
<text x="34" y="33.3">C10</text>
<text x="34" y="30.7">10nF</text>
<text x="63.2" y="35.8">KF127-5.0-03P-1G/180°</text>
<text x="117.9" y="35.8">CX1</text>
<text x="189.2" y="35.8">0805-1.8M</text>
<text x="190.5" y="33.3">RP2</text>
<text x="205.7" y="30.7">1206-150K</text>
<text x="228.6" y="32">CP2</text>
<text x="277.7" y="33.8" transform="rotate(-90 277.7 33.8)">CS2</text>
<text x="282.7" y="32.6" transform="rotate(-90 282.7 32.6)">RP7</text>
<text x="285.3" y="35.1" transform="rotate(-90 285.3 35.1)">0805-3.3K</text>
<text x="16.2" y="40.9">S2</text>
<text x="32.5" y="39.9">R4</text>
<text x="36.5" y="38.4">47K</text>
<text x="112.9" y="38.4">X2 0.22uF</text>
<text x="130.7" y="39.6">RV1</text>
<text x="196.8" y="38.4">DP1</text>
<text x="196.8" y="40.9">RS1M</text>
<text x="228.6" y="37.1">1N4007W</text>
<text x="235" y="39.6">DP2</text>
<text x="263.7" y="38.9" transform="rotate(-90 263.7 38.9)">100uF/35V</text>
<text x="266.2" y="36.4" transform="rotate(-90 266.2 36.4)">CS1</text>
<text x="275.1" y="36.4" transform="rotate(-90 275.1 36.4)">0805-0.1uF</text>
<text x="32.5" y="45">R5</text>
<text x="39.1" y="46">2KSTOP</text>
<text x="121.8" y="43.4">JVR10N511K87PRM</text>
<text x="201.9" y="46">0805-24K</text>
<text x="13.6" y="51.1">TSZJ6643</text>
<text x="31.5" y="53.6">C11</text>
<text x="63.2" y="48.5">JP2</text>
<text x="203.2" y="48.5">RP4</text>
<text x="225.8" y="52.1">PU1</text>
<text x="31.5" y="56.1">10nF</text>
<text x="36.5" y="58.7">47K</text>
<text x="63.2" y="58.7">JP3</text>
<text x="142.1" y="56.1">LR78L05U</text>
<text x="144.7" y="58.7">UP2</text>
<text x="256.6" y="60">DC1140-T</text>
<text x="16.2" y="61.3">S3</text>
<text x="32.5" y="60.2">R6</text>
<text x="32.5" y="65.3">R7</text>
<text x="170.1" y="63.8">22uF</text>
<text x="13.6" y="71.4">TSZJ6643</text>
<text x="39.1" y="66.3">2KDOWN</text>
<text x="63.2" y="68.9">JP4</text>
<text x="68.3" y="70.1">JP5</text>
<text x="101.4" y="70.1">1206-100R</text>
<text x="119.2" y="68.9">4.7uF 16V</text>
<text x="124.3" y="71.4">CP5</text>
<text x="137" y="71.4">CP6</text>
<text x="137" y="68.9">0.1uF</text>
<text x="156.1" y="71.4">0.1uF</text>
<text x="157.4" y="68.9">CP7</text>
<text x="170.1" y="68.9">CP8</text>
<text x="183.6" y="68.2" transform="rotate(-90 183.6 68.2)">50V-4.7uF</text>
<text x="186.1" y="68.2" transform="rotate(-90 186.1 68.2)">CP3</text>
<text x="206.5" y="70.7" transform="rotate(-90 206.5 70.7)">CP4</text>
<text x="216.6" y="68.2" transform="rotate(-90 216.6 68.2)">RP6</text>
<text x="223.5" y="68.6">ME8321</text>
<text x="31.5" y="74">C12</text>
<text x="31.5" y="76.5">10nF</text>
<text x="97.6" y="75.2">D5</text>
<text x="97.6" y="77.8">1N4007W</text>
<text x="107.8" y="72.7">R12</text>
<text x="196.3" y="74.5" transform="rotate(-90 196.3 74.5)">0805-3.3K</text>
<text x="198.8" y="73.2" transform="rotate(-90 198.8 73.2)">RP5</text>
<text x="203.9" y="74.5" transform="rotate(-90 203.9 74.5)">0805-50V-22nF</text>
<text x="212.8" y="74.5" transform="rotate(-90 212.8 74.5)">1206-4.3R</text>
<text x="16.2" y="82.8">S4</text>
<text x="32.5" y="81.8">R8</text>
<text x="36.5" y="80.3">47K</text>
<text x="63.2" y="82.8">KF127-5.0-03P-1G/180°</text>
<text x="32.5" y="87">R9</text>
<text x="39.1" y="88">2KSET</text>
<text x="13.6" y="93">TSTP6650K</text>
<text x="31.5" y="95.6">C13</text>
<text x="180" y="90.8">K1</text>
<text x="219.5" y="90.8">K2</text>
<text x="260.2" y="90.8">K3</text>
<text x="31.5" y="98.1">10nF</text>
<text x="110.3" y="101.9">@3-绿色</text>
<text x="110.3" y="104.5">LED1</text>
<text x="138.8" y="106.8">LED2</text>
<text x="58.2" y="110.8">R21</text>
<text x="58.2" y="113.4">R22</text>
<text x="70.9" y="110.8">47K</text>
<text x="84.6" y="108">K4</text>
<text x="138.8" y="109.3">@3-红色</text>
<text x="175.2" y="113.4">D1</text>
<text x="180" y="108.5">HF32F/012-HSLQ</text>
<text x="214.6" y="113.4">D2</text>
<text x="219.5" y="108.5">HF32F/012-HSLQ</text>
<text x="255.3" y="113.4">D3</text>
<text x="260.2" y="108.5">HF32F/012-HSLQ</text>
<text x="10.8" y="115.2">MAKE1</text>
<text x="21" y="115.2">MAKE2</text>
<text x="31.2" y="115.2">MAKE3</text>
<text x="41.4" y="115.2">MAKE4</text>
<text x="70.9" y="116">47K</text>
<text x="82.3" y="118.5">KF-1001-02</text>
<text x="111.3" y="116">R10</text>
<text x="111.3" y="118.5">2K</text>
<text x="134.2" y="116">R11</text>
<text x="134.2" y="118.5">10K</text>
<text x="177.5" y="116.2">1N4007W</text>
<text x="216.9" y="116.2">1N4007W</text>
<text x="257.6" y="116.2">1N4007W</text>
<text x="178.8" y="120">R13</text>
<text x="185.4" y="121">2K</text>
<text x="191.2" y="120.8">Q1</text>
<text x="191.2" y="123.3">8050</text>
<text x="218.2" y="120">R15</text>
<text x="224.8" y="121">2K</text>
<text x="230.6" y="120.8">Q2</text>
<text x="230.6" y="123.3">8050</text>
<text x="258.9" y="120">R17</text>
<text x="265.5" y="121">2K</text>
<text x="271.4" y="120.8">Q3</text>
<text x="271.4" y="123.3">8050</text>
<text x="18.8" y="128.7">J2</text>
<text x="177.8" y="128.7">R14</text>
<text x="177.8" y="131.2">47K</text>
<text x="217.2" y="128.7">R16</text>
<text x="217.2" y="131.2">47K</text>
<text x="257.9" y="128.7">R18</text>
<text x="257.9" y="131.2">47K</text>
<text x="142.1" y="143.9">HT1270-RF 3.3V 433MHz A/04</text>
<text x="144.7" y="146.5">RF</text>
<text x="190.5" y="146.5">0603-80R/100MHz VCC_ANT</text>
<text x="203.2" y="149">RB3</text>
<text x="50.5" y="150.3">U1</text>
<text x="229.9" y="152.8">R19</text>
<text x="247.4" y="151">PA1</text>
<text x="14.9" y="157.9">R1</text>
<text x="14.9" y="160.4">10K</text>
<text x="185.4" y="161.7">CF9</text>
<text x="198.1" y="161.7">0.1uF</text>
<text x="208.3" y="161.7">CF7</text>
<text x="215.9" y="161.7">0.1uF</text>
<text x="232.5" y="160.4">D4</text>
<text x="233.5" y="156.4">10K</text>
<text x="14.9" y="163">NRST</text>
<text x="185.4" y="164.3">10nF</text>
<text x="195.5" y="166.8">RB4</text>
<text x="198.1" y="164.3">CF10</text>
<text x="208.3" y="164.3">10nF</text>
<text x="215.9" y="164.3">CF8</text>
<text x="232.5" y="163">1N4148</text>
<text x="247.4" y="162.2">EL357N</text>
<text x="271.6" y="164.3">47K</text>
<text x="271.9" y="166.8">R20</text>
<text x="13.6" y="170.6">C1 0.1uF</text>
<text x="170.1" y="169.9">DF1</text>
<text x="193" y="169.4">0603-80R/100MHz GND-ANT</text>
<text x="32.7" y="175.7">C2</text>
<text x="35" y="178.3">0.1uF VCC</text>
<text x="162.5" y="174.5">ESD112-B1-02EL</text>
<text x="50.5" y="180.8">HC32F002C4P</text>
<text x="159.7" y="182.3">ANT</text>
</g>
<g font-size="2.3" fill="#262626">
<text x="42.2" y="21.8">VCC</text>
<text x="270.3" y="21.8">12V/250mA</text>
<text x="78.5" y="28.2">ACL</text>
<text x="78.5" y="25.6">ACN</text>
<text x="105.2" y="24.3">ACL</text>
<text x="123.1" y="24.3">L</text>
<text x="78.5" y="30.7">EGND</text>
<text x="78.5" y="40.9">EGND</text>
<text x="105.2" y="39.6">ACN</text>
<text x="42.2" y="42.2">VCC</text>
<text x="78.5" y="43.4">M-UP</text>
<text x="178.5" y="42.2">PGND</text>
<text x="78.5" y="53.6">ACN</text>
<text x="78.5" y="51.1">M-DN</text>
<text x="237" y="52.3">PGND</text>
<text x="131.6" y="58.7">12V/250mA</text>
<text x="167.9" y="58.7">VCC</text>
<text x="42.2" y="62.5">VCC</text>
<text x="78.5" y="63.8">Light</text>
<text x="78.5" y="61.3">ACN</text>
<text x="78.5" y="77.8">Sing</text>
<text x="78.5" y="72.7">12V</text>
<text x="78.5" y="75.2">GND</text>
<text x="112.1" y="74">12V/250mA</text>
<text x="184.9" y="80.3">PGND</text>
<text x="42.2" y="84.1">VCC</text>
<text x="170.1" y="93">M-UP</text>
<text x="190.5" y="93">L</text>
<text x="208.3" y="93">M-DN</text>
<text x="229.9" y="93">L</text>
<text x="251.5" y="93">Light</text>
<text x="270.6" y="93">L</text>
<text x="108.1" y="96.9">VCC</text>
<text x="127.8" y="96.9">12V/250mA</text>
<text x="169.8" y="98.1">12V/250mA</text>
<text x="209.2" y="98.1">12V/250mA</text>
<text x="249.9" y="98.1">12V/250mA</text>
<text x="61" y="108.3">VCC</text>
<text x="77.3" y="113.4">S2</text>
<text x="77.3" y="110.8">S1</text>
<text x="92.6" y="121">GND</text>
<text x="112.9" y="124.8">LED1</text>
<text x="166.3" y="121">M-UP-IO</text>
<text x="205.7" y="121">M-DN-IO</text>
<text x="246.4" y="121">Light-IO</text>
<text x="130.8" y="127.4">GND</text>
<text x="183" y="136.3">GND</text>
<text x="188" y="133.7">GND</text>
<text x="222.4" y="136.3">GND</text>
<text x="227.5" y="133.7">GND</text>
<text x="263.1" y="136.3">GND</text>
<text x="268.2" y="133.7">GND</text>
<text x="49.8" y="140.1">VCC</text>
<text x="157.4" y="146.5">VCC_ANT</text>
<text x="188.2" y="149">VCC</text>
<text x="210.8" y="149">VCC_ANT</text>
<text x="10.1" y="152.8">VCC</text>
<text x="36.5" y="152.8">DATA</text>
<text x="36.5" y="155.4">Light-IO</text>
<text x="165" y="151.6">DATA</text>
<text x="225.6" y="154.1">12V</text>
<text x="273.6" y="154.1">VCC</text>
<text x="270.6" y="157.9">Sing-IO1</text>
<text x="36.5" y="165.6">M-UP-IO</text>
<text x="36.5" y="163">M-DN-IO</text>
<text x="170.6" y="163">GND-ANT</text>
<text x="233.7" y="165.6">Sing</text>
<text x="22.3" y="169.4">GND</text>
<text x="9.9" y="178.3">GND</text>
<text x="22.3" y="174.5">GND</text>
</g>
<g font-size="2.3" fill="#1c1c1c">
<text x="86.1" y="20.5">ACN</text>
<text x="217.2" y="19.3">310V</text>
<text x="91.2" y="26.9">ACL</text>
<text x="23.8" y="33.3">UP</text>
<text x="90" y="34.5">EGND</text>
<text x="91.4" y="47">M-UP</text>
<text x="22.6" y="53.6">STOP</text>
<text x="91.4" y="54.7">M-DN</text>
<text x="126.9" y="56.1">12V</text>
<text x="159.9" y="56.1">VCC</text>
<text x="82.3" y="70.1">12V'</text>
<text x="91.4" y="67.4">Light</text>
<text x="21.3" y="74">DOWN</text>
<text x="88.7" y="81.6">Sing</text>
<text x="126.9" y="79">GND3</text>
<text x="134.5" y="79">GND</text>
<text x="159.9" y="79">GND2</text>
<text x="167.6" y="79">GND1</text>
<text x="198.1" y="82.8">PGND</text>
<text x="22.6" y="95.6">SET</text>
<text x="121.8" y="118.5">LED1'</text>
<text x="162.5" y="116">M-UP-IO</text>
<text x="200.6" y="116">M-DN-IO</text>
<text x="242.6" y="116">Light-IO</text>
<text x="176.7" y="155.2">DATA</text>
<text x="276.9" y="161.7">Sing-IO</text>
<text x="205.7" y="171.9">GND-ANT</text>
</g>
<g font-size="2.3" fill="#4c4c4c">
<text x="87.6" y="110.2" transform="rotate(-90 87.6 110.2)">1</text>
<text x="34" y="133.7">SWCLK</text>
<text x="34" y="136.3">SWDIO</text>
<text x="34" y="141.4">NRST</text>
<text x="36.5" y="160.4">NRST</text>
</g>
<g font-size="2.2" fill="#0e0e0e">
<text x="149.7" y="21.8">色码电感 0510-102KT 1mH 1W</text>
<text x="129.4" y="30.7">热敏电阻 NTC-5D09</text>
<text x="18.8" y="146.5">烧录口</text>
<text x="159.7" y="184.9">天线</text>
</g>
<text font-size="2.1" fill="#616161" x="65.8" y="165.7">HC32F002C4P</text>
<g font-size="2" fill="#616161">
<text x="68.2" y="102">无线是普通码--滚码</text>
<text x="68.9" y="104.6">接近开关电机开有效--关有效</text>
</g>
</svg>
